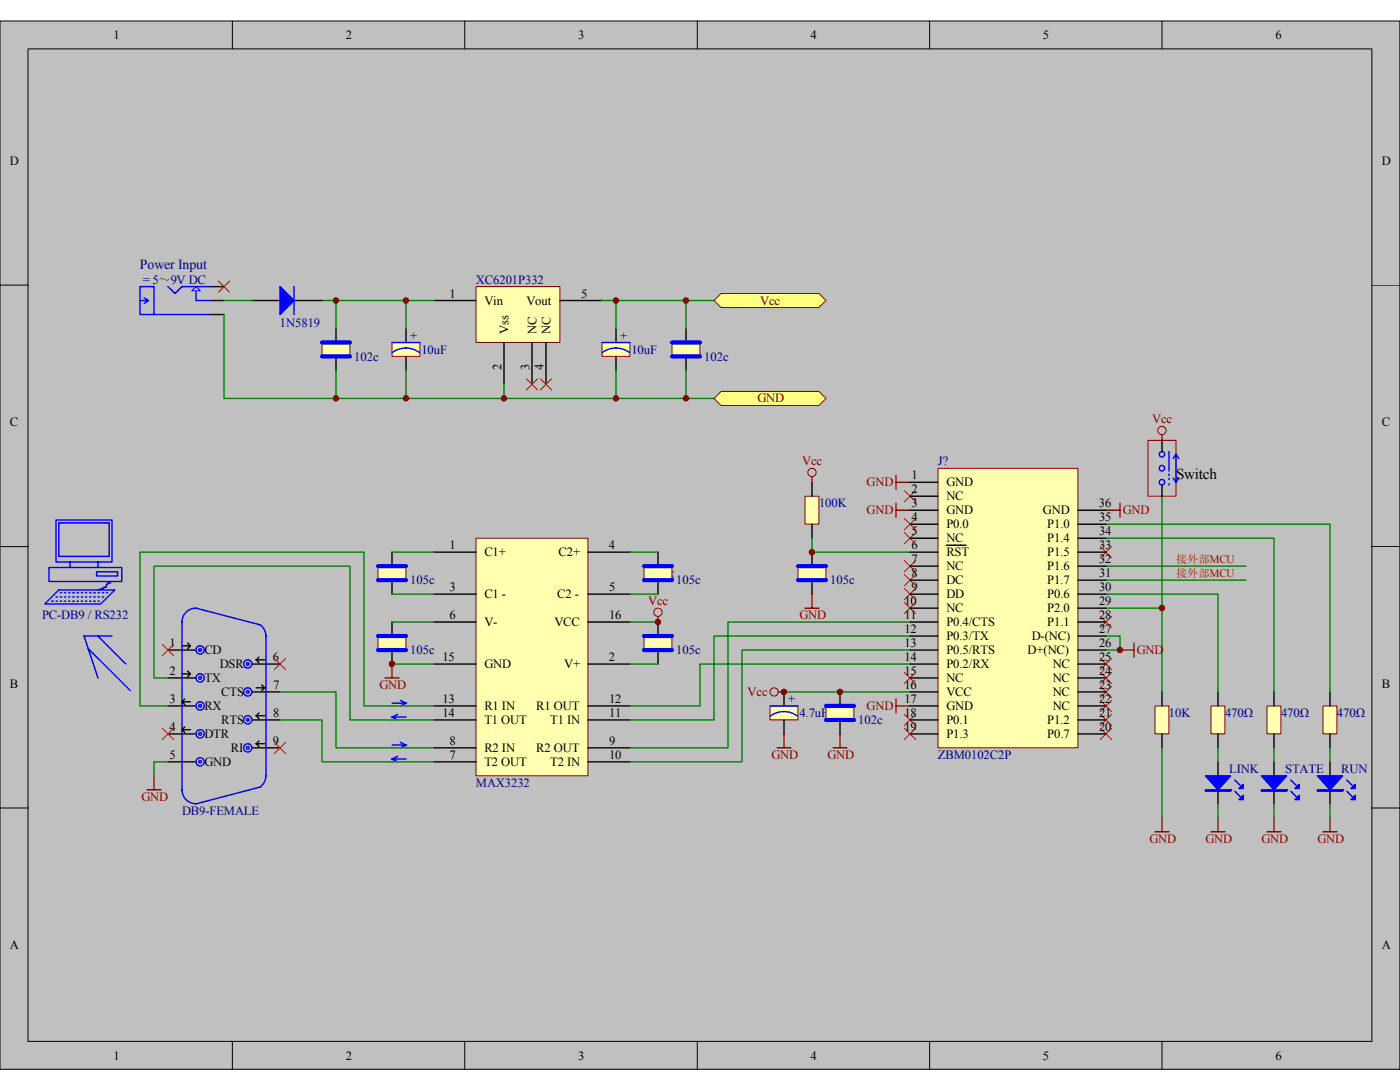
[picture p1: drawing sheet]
<svg xmlns="http://www.w3.org/2000/svg" width="279mm" height="216mm" viewBox="0 0 279 216" stroke-linecap="round" stroke-linejoin="round" font-family="sans-serif">
<path d="M0 4.2h279.4v209.2h-279.4z" fill="#c0c0c0"/>
<g fill="none" stroke="#000" stroke-width=".2">
<path d="M0 4.2h279.4v209.2h-279.4zM5.6 9.8h268.2v198h-268.2zM46.4 4.2v5.6M92.8 4.2v5.6M139.1 4.2v5.6M185.5 4.2v5.6M231.9 4.2v5.6M0 56.9h5.6M273.8 56.9h5.6M0 109.1h5.6M273.8 109.1h5.6M0 161.2h5.6"/>
<path d="M273.8 161.2h5.6M46.4 207.8v5.6M92.8 207.8v5.6M139.1 207.8v5.6M185.5 207.8v5.6M231.9 207.8v5.6"/>
</g>
<path d="M33.5 57.2l1.4 1.4 1.4-1.4h5.6M39.1 58v2h2.8M30.7 62.8v-5.6h-2.8v5.6h14M22.1 116.3h-.6v.3h-.3v.6h-.5v.2h-.6l-.3 .3h-.2" fill="none" stroke="#00f" stroke-width=".28"/>
<path d="M41.9 57.2h2.8M41.9 60h2.8M41.9 62.8h2.8" fill="none" stroke="#000" stroke-width=".28"/>
<path d="M38.3 58l.8-.8 .9 .8z" fill="#c0c0c0" stroke="#00f" stroke-width=".2"/>
<path d="M27.9 60h1.7M28.8 59.4l.8 .6M29.6 60l-.8 .5" fill="none" stroke="#00f" stroke-width=".28"/>
<path d="M95 57.2h16.7v11.1h-16.7z" fill="#ffffb0"/>
<path d="M95 57.2h16.7v11.1h-16.7z" fill="none" stroke="#800000" stroke-width=".2"/>
<path d="M86.6 60h8.4M111.8 60h8.3M100.6 68.3v8.4M106.2 68.3v8.4M109 68.3v8.4" fill="none" stroke="#000" stroke-width=".28"/>
<path d="M120.2 68.4h5.5v2.7h-5.5z" fill="#ffffb0"/>
<path d="M120.1 68.3h5.6v2.8h-5.6z" fill="none" stroke="#800000" stroke-width=".2"/>
<path d="M122.9 65.6v2.7M122.9 71.1v2.8" fill="none" stroke="#000" stroke-width=".28"/>
<path d="M120.1 68.3h5.6M120.2 70.4a4.5 4.5 0 0 1 5.4 0" fill="none" stroke="#00f" stroke-width=".28"/>
<path d="M78.3 68.4h5.5v2.7h-5.5z" fill="#ffffb0"/>
<path d="M78.2 68.3h5.6v2.8h-5.6z" fill="none" stroke="#800000" stroke-width=".2"/>
<path d="M81 65.6v2.7M81 71.1v2.8" fill="none" stroke="#000" stroke-width=".28"/>
<path d="M78.2 68.3h5.6M78.3 70.4a4.5 4.5 0 0 1 5.4 0" fill="none" stroke="#00f" stroke-width=".28"/>
<path d="M64.3 68.4h5.5v2.7h-5.5z" fill="#ffffb0"/>
<path d="M64.3 68.3h5.5v2.8h-5.5z" fill="none" stroke="#800000" stroke-width=".2"/>
<path d="M67.1 65.6v2.7M67.1 71.1v2.8" fill="none" stroke="#000" stroke-width=".28"/>
<path d="M64.3 68.3h5.5M64.3 71.1h5.5" fill="none" stroke="#00f" stroke-width=".84"/>
<path d="M134.1 68.4h5.6v2.7h-5.6z" fill="#ffffb0"/>
<path d="M134.1 68.3h5.6v2.8h-5.6z" fill="none" stroke="#800000" stroke-width=".2"/>
<path d="M136.9 65.6v2.7M136.9 71.1v2.8" fill="none" stroke="#000" stroke-width=".28"/>
<path d="M134.1 68.3h5.6M134.1 71.1h5.6" fill="none" stroke="#00f" stroke-width=".84"/>
<path d="M64.3 60h22.3M120.1 60h22.4" fill="none" stroke="#008000" stroke-width=".28"/>
<path d="M75.5 126.9h5.5v2.8h-5.5z" fill="#ffffb0"/>
<path d="M75.4 126.9h5.6v2.8h-5.6z" fill="none" stroke="#800000" stroke-width=".2"/>
<path d="M78.2 124.1v2.8M78.2 129.7v2.8" fill="none" stroke="#000" stroke-width=".28"/>
<path d="M75.4 129.7h5.6M75.4 126.9h5.6" fill="none" stroke="#00f" stroke-width=".84"/>
<path d="M128.5 126.9h5.6v2.8h-5.6z" fill="#ffffb0"/>
<g fill="none" stroke="#800000" stroke-width=".2">
<path d="M128.5 126.9h5.6v2.8h-5.6z"/>
<circle cx="131.3" cy="122.2" r=".83"/>
<circle cx="154.5" cy="138.1" r=".83"/>
</g>
<path d="M131.3 124.1v2.8M131.3 129.7v2.8" fill="none" stroke="#000" stroke-width=".28"/>
<path d="M128.5 126.9h5.6M128.5 129.7h5.6" fill="none" stroke="#00f" stroke-width=".84"/>
<path d="M178.8 94.8v2.8M178.8 96.2h2.8M178.8 100.4v2.8M178.8 101.8h2.8M220.7 101.8h2.8M223.5 100.4v2.8M76.8 135.3h2.8M78.2 132.5v2.8M131.3 123v1.1M155.3 138.1h1.2" fill="none" stroke="#800000" stroke-width=".28"/>
<path d="M79.9 139.7l1.1 .6M78.2 140.3h2.8M78.2 143.1h2.8M78.2 143.1l1.2 .6M78.2 148.7h2.8M78.2 151.5h2.8M78.2 151.5l1.2 .5M79.4 142.5l-1.2 .6M79.4 150.9l-1.2 .6M79.9 148.1l1.1 .6M81 140.3l-1.1 .6M81 148.7l-1.1 .5" fill="none" stroke="#00f" stroke-width=".28"/>
<path d="M180.5 111.9l2.2 2.2M182.7 111.9l-2.2 2.2M180.5 120.2l2.2 2.2M182.7 120.2l-2.2 2.2" fill="none" stroke="#f00" stroke-width=".2"/>
<path d="M264.1 140.9h2.7v5.5h-2.7z" fill="#ffffb0"/>
<path d="M264 140.9h2.8v5.5h-2.8z" fill="none" stroke="#800000" stroke-width=".2"/>
<path d="M50.3 60h5.6M58.7 60h5.6M265.4 138.1v2.8M265.4 146.5v2.7M265.4 152v2.8M265.4 157.6v2.8" fill="none" stroke="#000" stroke-width=".28"/>
<g fill="none" stroke="#00f" stroke-width=".28">
<path d="M58.7 57.2v5.6M9.8 113.2h14.5v2.8h-14.5zM10.3 120h.3M11.2 119.1h.3M11.2 120h.3M11.2 103.8h11.2v8.3h-11.2zM11.7 104.3h10.1v6.7h-10.1zM11.7 117.7h11.2l-2.8 2.8h-11.2zM12 118.3h.3M12 119.1h.3M12 120h.3M12.8 118.3h.3"/>
<path d="M12.8 119.1h.3M12.8 120h.3M13.7 118.3h.3M13.7 119.1h.3M13.7 120h.3M14 112.1v1.1M14.5 118.3h.3M14.5 119.1h.3M14.5 120h.3M15.4 118.3h.2M15.4 119.1h.2M15.4 120h.2"/>
<path d="M16.2 118.3h.3M16.2 119.1h.3M16.2 120h.3M17 118.3h.3M17 119.1h.3M17 120h.3M17.9 118.3h.3M17.9 119.1h.3M17.9 120h.3M18.7 118.3h.3M18.7 119.1h.3M18.7 120h.3"/>
<path d="M19.3 114.1h4.2v.8h-4.2zM19.6 112.1v1.1M19.6 118.3h.2M19.6 119.1h.2M19.6 120h.2M20.4 118.3h.3M20.4 119.1h.3M21.2 118.3h.3M268.8 157.9l1.1 1.1M268.8 155.6l1.1 1.2"/>
</g>
<g fill="#00f" stroke="#00f" stroke-width=".28">
<path d="M262.9 154.8h5l-2.5 2.8z"/>
<path d="M270.5 158.7v.9h-.9z"/>
<path d="M269.6 157.3l.9-.8v.8z"/>
<path d="M55.9 57.2l2.8 2.8-2.8 2.8z"/>
<path d="M262.9 157.6h5v.3h-5z" fill-rule="evenodd"/>
</g>
<path d="M43.6 56.1l2.2 2.2M45.8 56.1l-2.2 2.2M105.1 75.6l2.2 2.2M107.3 75.6l-2.2 2.2M107.8 75.6l2.3 2.2M110.1 75.6l-2.3 2.2M180.5 97.9l2.2 2.2M182.7 97.9l-2.2 2.2M180.5 106.3l2.2 2.2M182.7 106.3l-2.2 2.2" fill="none" stroke="#f00" stroke-width=".2"/>
<path d="M44.7 60h5.6M67.1 60v5.6M81 60v5.6M122.9 60v5.6M136.9 60v5.6M44.7 62.8v16.7h97.8M67.1 73.9v5.6M81 73.9v5.6M100.6 76.7v2.8M122.9 73.9v5.6M136.9 73.9v5.6" fill="none" stroke="#008000" stroke-width=".28"/>
<path d="M75.5 113h5.5v2.7h-5.5z" fill="#ffffb0"/>
<path d="M75.4 113h5.6v2.7h-5.6z" fill="none" stroke="#800000" stroke-width=".2"/>
<path d="M78.2 110.2v2.8M78.2 115.8v2.8" fill="none" stroke="#000" stroke-width=".28"/>
<path d="M75.4 115.8h5.6M75.4 113h5.6" fill="none" stroke="#00f" stroke-width=".84"/>
<path d="M128.5 113h5.6v2.7h-5.6z" fill="#ffffb0"/>
<path d="M128.5 113h5.6v2.7h-5.6z" fill="none" stroke="#800000" stroke-width=".2"/>
<path d="M131.3 110.2v2.8M131.3 115.8v2.8" fill="none" stroke="#000" stroke-width=".28"/>
<path d="M128.5 115.8h5.6M128.5 113h5.6" fill="none" stroke="#00f" stroke-width=".84"/>
<path d="M95 107.4h22.3v47.4h-22.3z" fill="#ffffb0"/>
<path d="M95 107.4h22.3v47.4h-22.3z" fill="none" stroke="#800000" stroke-width=".2"/>
<g fill="none" stroke="#000" stroke-width=".28">
<path d="M86.6 110.2h8.4M86.6 118.6h8.4M117.3 110.2h8.4M117.3 118.6h8.4M33.5 129.7h5.6M33.5 135.3h5.6M36.3 128.9h1.7M36.3 134.5h1.7M36.9 139.5l-.6 .5M37.4 128.3l.6 .6M37.4 133.9l.6 .6M38 128.9l-.6 .5"/>
<path d="M38 134.5l-.6 .5M50.3 132.5h5.6M50.3 138.1h5.6M51.1 131.7h1.7M51.1 131.7l.6 .5M51.1 137.2h1.7M51.7 131.1l-.6 .6M52.2 136.7l.6 .5M52.8 137.2l-.6 .6M86.6 132.5h8.4M86.6 124.1h8.4M117.3 132.5h8.4"/>
<path d="M117.3 124.1h8.4M33.5 140.9h5.6M33.5 152h5.6M33.5 146.5h5.6M36.3 140h1.7M36.3 140l.6 .6M36.3 145.6h1.7M36.3 145.6l.6 .6M36.9 145.1l-.6 .5M50.3 149.2h5.6M50.3 143.7h5.6M51.1 142.8h1.7"/>
<path d="M51.1 142.8l.6 .6M51.1 148.4h1.7M51.1 148.4l.6 .5M51.7 142.3l-.6 .5M51.7 147.8l-.6 .6M86.6 140.9h8.4M86.6 149.2h8.4M86.6 143.7h8.4M86.6 152h8.4M117.3 140.9h8.4M117.3 149.2h8.4M117.3 143.7h8.4"/>
<path d="M117.3 152h8.4"/>
</g>
<g fill="none" stroke="#008000" stroke-width=".28">
<path d="M78.2 118.6h8.4M78.2 110.2h8.4M125.7 118.6h5.6M125.7 110.2h5.6M33.5 135.3h-2.8v-22.3h39.1v30.7h16.8M55.9 138.1h11.2v11.1h19.5M78.2 124.1h8.4M78.2 132.5h8.4M125.7 124.1h5.6M125.7 132.5h5.6M181.6 132.5h-41.9v8.4h-14M181.6 126.9h-39.1v16.8h-16.8"/>
<path d="M181.6 124.1h-36.3v25.1h-19.6M181.6 129.7h-33.5v22.3h-22.4M33.5 152h-2.8v2.8M33.5 140.9h-5.6v-30.7h44.7v30.7h14M55.9 143.7h8.4v8.3h22.3"/>
</g>
<path d="M29.3 157.6h2.8M30.7 154.8v2.8" fill="none" stroke="#800000" stroke-width=".28"/>
<g fill="none" stroke="#00f" stroke-width=".28">
<path d="M17.6 129.4l8.4 8.4M19.6 126.9l5.5 5.6M22.4 126.9h-5.6l2.8 8.4M51.9 124.7a2.82 2.82 0 0 1 1.2 2.2M52 124.7l-12.9-3.4a2.76 2.76 0 0 0-2.8 2.8v33.5M53.1 126.9v27.9M36.3 157.6a2.78 2.78 0 0 0 2.8 2.8M52 157l-12.9 3.4M53.1 154.8a2.8 2.8 0 0 1-1.2 2.2"/>
<circle cx="39.9" cy="135.3" r=".28"/>
<circle cx="39.9" cy="135.3" r=".83"/>
<circle cx="39.9" cy="129.7" r=".83"/>
<circle cx="39.9" cy="129.7" r=".27"/>
<circle cx="49.4" cy="132.5" r=".83"/>
<circle cx="49.4" cy="138.1" r=".83"/>
<circle cx="49.4" cy="132.5" r=".27"/>
<circle cx="49.4" cy="138.1" r=".27"/>
<circle cx="39.9" cy="146.4" r=".28"/>
<circle cx="39.9" cy="140.9" r=".83"/>
<circle cx="39.9" cy="146.4" r=".83"/>
<circle cx="39.9" cy="152" r=".83"/>
<circle cx="39.9" cy="152" r=".27"/>
<circle cx="39.9" cy="140.9" r=".27"/>
<circle cx="49.4" cy="149.2" r=".28"/>
<circle cx="49.4" cy="143.6" r=".83"/>
<circle cx="49.4" cy="149.2" r=".83"/>
<circle cx="49.4" cy="143.6" r=".27"/>
</g>
<path d="M32.4 128.6l2.2 2.2M34.6 128.6l-2.2 2.2M54.8 131.4l2.2 2.2M57 131.4l-2.2 2.2M32.4 145.3l2.2 2.3M34.6 145.3l-2.2 2.3M54.8 148.1l2.2 2.2M57 148.1l-2.2 2.2" fill="none" stroke="#f00" stroke-width=".2"/>
<path d="M153.7 140.9h5.5v2.7h-5.5z" fill="#ffffb0"/>
<path d="M153.7 140.9h5.5v2.7h-5.5z" fill="none" stroke="#800000" stroke-width=".2"/>
<path d="M156.5 138.1v2.8M156.5 143.7v2.8" fill="none" stroke="#000" stroke-width=".28"/>
<path d="M153.7 140.9h5.6M153.7 142.9a4.5 4.5 0 0 1 5.5 0" fill="none" stroke="#00f" stroke-width=".28"/>
<path d="M164.9 140.9h5.5v2.7h-5.5z" fill="#ffffb0"/>
<path d="M164.8 140.9h5.6v2.7h-5.6z" fill="none" stroke="#800000" stroke-width=".2"/>
<path d="M167.6 138.1v2.8M167.6 143.7v2.8" fill="none" stroke="#000" stroke-width=".28"/>
<path d="M164.8 140.9h5.6M164.8 143.7h5.6" fill="none" stroke="#00f" stroke-width=".84"/>
<path d="M155.1 149.2h2.8M156.5 146.5v2.7M166.2 149.2h2.8M167.6 146.5v2.7M264 166h2.8M265.4 163.2v2.8" fill="none" stroke="#800000" stroke-width=".28"/>
<path d="M220.7 104.6h44.7v33.5M220.7 107.4h33.6v30.7M220.7 121.3h11.2v16.8" fill="none" stroke="#008000" stroke-width=".28"/>
<path d="M252.9 140.9h2.7v5.5h-2.7z" fill="#ffffb0"/>
<path d="M252.9 140.9h2.7v5.5h-2.7z" fill="none" stroke="#800000" stroke-width=".2"/>
<path d="M254.3 138.1v2.8M254.3 146.5v2.7M254.3 152v2.8M254.3 157.6v2.8" fill="none" stroke="#000" stroke-width=".28"/>
<path d="M257.6 157.9l1.1 1.1M257.6 155.6l1.1 1.2" fill="none" stroke="#00f" stroke-width=".28"/>
<g fill="#00f" stroke="#00f" stroke-width=".28">
<path d="M251.7 154.8h5.1l-2.5 2.8z"/>
<path d="M259.3 158.7v.9h-.9z"/>
<path d="M258.4 157.3l.9-.8v.8z"/>
<path d="M251.7 157.6h5.1v.3h-5.1z" fill-rule="evenodd"/>
</g>
<path d="M252.9 166h2.8M254.3 163.2v2.8" fill="none" stroke="#800000" stroke-width=".28"/>
<path d="M230.5 140.9h2.8v5.5h-2.8z" fill="#ffffb0"/>
<g fill="none" stroke="#800000" stroke-width=".2">
<path d="M229.1 87.9h5.6v11.1h-5.6zM230.5 140.9h2.8v5.5h-2.8z"/>
<circle cx="231.9" cy="85.9" r=".83"/>
</g>
<path d="M231.9 87.9v2.2M231.9 96.8v2.2M231.9 138.1v2.8M231.9 146.5v2.7" fill="none" stroke="#000" stroke-width=".28"/>
<path d="M231.9 86.7v1.2M230.5 166h2.8M231.9 163.2v2.8" fill="none" stroke="#800000" stroke-width=".28"/>
<path d="M231.9 99v22.3" fill="none" stroke="#008000" stroke-width=".28"/>
<g fill="none" stroke="#00f" stroke-width=".28">
<path d="M233.3 90.1v3.9M233.3 94.6v.2M233.3 95.4v.3M233.3 96.5v.3M234.1 95.4l.6 .8M234.7 90.7v5.5M234.7 90.7l-.6 .8M234.7 90.7l.5 .8M235.2 95.4l-.5 .8"/>
<circle cx="231.9" cy="96.2" r=".55"/>
<circle cx="231.9" cy="93.4" r=".55"/>
<circle cx="231.9" cy="90.6" r=".54"/>
</g>
<g fill="#ffff80" stroke="#800000" stroke-width=".2">
<path d="M142.5 60l1.4-1.4h19.5l1.4 1.4-1.4 1.4h-19.5z" fill-rule="evenodd"/>
<path d="M143.9 78.1h19.5l1.4 1.4-1.4 1.4h-19.5l-1.4-1.4z" fill-rule="evenodd"/>
</g>
<path d="M156.5 138.1h25.1M220.7 126.9h2.8v2.8h-2.8M231.9 149.2v14M254.3 149.2v2.8M265.4 149.2v2.8M254.3 160.4v2.8M265.4 160.4v2.8" fill="none" stroke="#008000" stroke-width=".28"/>
<path d="M178.8 139.5v2.8M223.5 129.7h2.8M226.3 128.3v2.8M178.8 140.9h2.8" fill="none" stroke="#800000" stroke-width=".28"/>
<g fill="none" stroke="#f00" stroke-width=".2">
<path d="M180.5 114.6l2.2 2.3M180.5 117.4l2.2 2.3M182.7 114.6l-2.2 2.3M182.7 117.4l-2.2 2.3M180.5 134.2l2.2 2.2M182.7 134.2l-2.2 2.2M219.6 131.4l2.2 2.2M219.6 134.2l2.2 2.2M219.6 137l2.2 2.2M219.6 139.7l2.2 2.3M221.8 131.4l-2.2 2.2M221.8 134.2l-2.2 2.2"/>
<path d="M221.8 137l-2.2 2.2M221.8 139.7l-2.2 2.3"/>
</g>
<path d="M241.7 140.9h2.8v5.5h-2.8z" fill="#ffffb0"/>
<path d="M241.7 140.9h2.8v5.5h-2.8z" fill="none" stroke="#800000" stroke-width=".2"/>
<path d="M243.1 138.1v2.8M243.1 146.5v2.7M243.1 152v2.8M243.1 157.6v2.8" fill="none" stroke="#000" stroke-width=".28"/>
<path d="M246.4 157.9l1.1 1.1M246.4 155.6l1.1 1.2" fill="none" stroke="#00f" stroke-width=".28"/>
<g fill="#00f" stroke="#00f" stroke-width=".28">
<path d="M240.6 154.8h5l-2.5 2.8z"/>
<path d="M248.1 158.7v.9h-.8z"/>
<path d="M247.3 157.3l.8-.8v.8z"/>
<path d="M240.6 157.6h5v.3h-5z" fill-rule="evenodd"/>
</g>
<path d="M241.7 166h2.8M243.1 163.2v2.8" fill="none" stroke="#800000" stroke-width=".28"/>
<path d="M220.7 118.6h22.4v19.5M220.7 113h28M220.7 115.8h28M243.1 149.2v2.8M243.1 160.4v2.8" fill="none" stroke="#008000" stroke-width=".28"/>
<path d="M160.7 99h2.7v5.6h-2.7z" fill="#ffffb0"/>
<path d="M160.7 99h2.7v5.6h-2.7z" fill="none" stroke="#800000" stroke-width=".2"/>
<path d="M162.1 96.2v2.8M162.1 104.6v2.8" fill="none" stroke="#000" stroke-width=".28"/>
<path d="M159.3 113h5.5v2.7h-5.5z" fill="#ffffb0"/>
<g fill="none" stroke="#800000" stroke-width=".2">
<path d="M159.3 113h5.5v2.7h-5.5z"/>
<circle cx="162" cy="94.3" r=".83"/>
</g>
<path d="M162.1 110.2v2.8M162.1 115.8v2.8" fill="none" stroke="#000" stroke-width=".28"/>
<path d="M159.3 113h5.5M159.3 115.8h5.5" fill="none" stroke="#00f" stroke-width=".84"/>
<path d="M162.1 95.1v1.1M162.1 118.6v2.7M160.7 121.3h2.7" fill="none" stroke="#800000" stroke-width=".28"/>
<path d="M162.1 107.4v2.8h19.5" fill="none" stroke="#008000" stroke-width=".28"/>
<g fill="none" stroke="#f00" stroke-width=".2">
<path d="M180.5 103.5l2.2 2.2M182.7 103.5l-2.2 2.2M219.6 109.1l2.2 2.2M221.8 109.1l-2.2 2.2M219.6 123l2.2 2.2M221.8 123l-2.2 2.2M180.5 142.5l2.2 2.3M180.5 145.3l2.2 2.3M182.7 142.5l-2.2 2.3M182.7 145.3l-2.2 2.3M219.6 145.3l2.2 2.3M219.6 142.5l2.2 2.3"/>
<path d="M221.8 145.3l-2.2 2.3M221.8 142.5l-2.2 2.3"/>
</g>
<path d="M187.2 93.5h27.9v55.7h-27.9z" fill="#ffffb0"/>
<path d="M187.2 93.5h27.9v55.7h-27.9z" fill="none" stroke="#800000" stroke-width=".2"/>
<g fill="none" stroke="#000" stroke-width=".28">
<path d="M181.6 96.2h5.6M181.6 99h5.6M181.6 101.8h5.6M181.6 104.6h5.6M181.6 107.4h5.6M181.6 110.2h5.6M181.6 113h5.6M181.6 115.8h5.6M181.6 118.6h5.6M188.9 108.8h3.9M215.1 101.8h5.6M215.1 104.6h5.6"/>
<path d="M215.1 107.4h5.6M215.1 110.2h5.6M215.1 113h5.6M215.1 115.8h5.6M215.1 118.6h5.6M181.6 121.3h5.6M181.6 124.1h5.6M181.6 126.9h5.6M181.6 129.7h5.6M181.6 132.5h5.6M181.6 135.3h5.6M181.6 138.1h5.6"/>
<path d="M215.1 121.3h5.6M215.1 124.1h5.6M215.1 126.9h5.6M215.1 129.7h5.6M215.1 132.5h5.6M215.1 135.3h5.6M215.1 138.1h5.6M181.6 140.9h5.6M181.6 143.7h5.6M181.6 146.5h5.6M215.1 140.9h5.6M215.1 143.7h5.6"/>
<path d="M215.1 146.5h5.6"/>
</g>
<g fill="#800000" stroke="#800000" stroke-width=".2">
<circle cx="78.2" cy="132.5" r=".55"/>
<circle cx="131.3" cy="124.1" r=".55"/>
<circle cx="156.4" cy="138.1" r=".55"/>
<circle cx="67" cy="60" r=".55"/>
<circle cx="67" cy="79.5" r=".55"/>
<circle cx="81" cy="60" r=".55"/>
<circle cx="81" cy="79.5" r=".55"/>
<circle cx="100.6" cy="79.5" r=".55"/>
<circle cx="122.9" cy="60" r=".55"/>
<circle cx="122.9" cy="79.5" r=".55"/>
<circle cx="136.9" cy="60" r=".55"/>
<circle cx="136.9" cy="79.5" r=".55"/>
<circle cx="167.6" cy="138.1" r=".55"/>
<circle cx="231.9" cy="121.3" r=".55"/>
<circle cx="223.5" cy="129.7" r=".54"/>
<circle cx="162" cy="110.2" r=".55"/>
</g>
<text font-size="3" x="234.7" y="95.5">Switch</text>
<text font-size="2.8" fill="#000080" x="27.9" y="53.7">Power Input</text>
<g font-size="2.5">
<text x="22.6" y="7.8">1</text>
<text x="69" y="7.8">2</text>
<text x="115.4" y="7.8">3</text>
<text x="161.8" y="7.8">4</text>
<text x="208.2" y="7.8">5</text>
<text x="254.5" y="7.8">6</text>
<text x="1.9" y="32.9">D</text>
<text x="275.8" y="32.9">D</text>
<text x="89.7" y="59.4">1</text>
<text x="116" y="59.4">5</text>
<text x="96.7" y="60.8">Vin</text>
<text x="105.1" y="60.8">Vout</text>
<text x="101.5" y="66.7" transform="rotate(-90 101.5 66.7)">Vss</text>
<text x="107.1" y="66.7" transform="rotate(-90 107.1 66.7)">NC</text>
<text x="109.9" y="66.7" transform="rotate(-90 109.9 66.7)">NC</text>
<text x="100.1" y="73.9" transform="rotate(-90 100.1 73.9)">2</text>
<text x="105.7" y="73.9" transform="rotate(-90 105.7 73.9)">3</text>
<text x="108.5" y="73.9" transform="rotate(-90 108.5 73.9)">4</text>
<text x="1.9" y="85">C</text>
<text x="275.8" y="85">C</text>
<text x="181.9" y="95.7">1</text>
<text x="181.9" y="98.4">2</text>
<text x="181.9" y="101.2">3</text>
<text x="188.9" y="97">GND</text>
<text x="188.9" y="99.8">NC</text>
<text x="219.3" y="101.2">36</text>
<text x="181.9" y="104">4</text>
<text x="181.9" y="106.8">5</text>
<text x="188.9" y="102.6">GND</text>
<text x="188.9" y="105.4">P0.0</text>
<text x="208.2" y="102.6">GND</text>
<text x="209" y="105.4">P1.0</text>
<text x="219.3" y="106.8">34</text>
<text x="219.3" y="104">35</text>
<text x="89.7" y="109.6">1</text>
<text x="96.7" y="111">C1+</text>
<text x="111.5" y="111">C2+</text>
<text x="121.5" y="109.6">4</text>
<text x="181.9" y="109.6">6</text>
<text x="181.9" y="112.4">7</text>
<text x="188.9" y="108.2">NC</text>
<text x="188.9" y="111">RST</text>
<text x="188.9" y="113.8">NC</text>
<text x="209" y="113.8">P1.6</text>
<text x="209" y="111">P1.5</text>
<text x="209" y="108.2">P1.4</text>
<text x="219.3" y="112.4">32</text>
<text x="219.3" y="109.6">33</text>
<text x="89.7" y="118">3</text>
<text x="96.7" y="119.4">C1 -</text>
<text x="111.2" y="119.4">C2 -</text>
<text x="121.5" y="118">5</text>
<text x="181.9" y="115.2">8</text>
<text x="181.9" y="118">9</text>
<text x="188.9" y="116.6">DC</text>
<text x="188.9" y="119.4">DD</text>
<text x="209" y="119.4">P0.6</text>
<text x="209" y="116.6">P1.7</text>
<text x="219.3" y="118">30</text>
<text x="219.3" y="115.2">31</text>
<text x="89.7" y="123.5">6</text>
<text x="96.7" y="124.9">V-</text>
<text x="110.6" y="124.9">VCC</text>
<text x="121.5" y="123.5">16</text>
<text x="180.5" y="120.8">10</text>
<text x="180.5" y="123.5">11</text>
<text x="188.9" y="122.2">NC</text>
<text x="188.9" y="124.9">P0.4/CTS</text>
<text x="209" y="124.9">P1.1</text>
<text x="209" y="122.2">P2.0</text>
<text x="219.3" y="123.5">28</text>
<text x="219.3" y="120.8">29</text>
<text x="33.8" y="129.1">1</text>
<text x="40.8" y="130.5">CD</text>
<text x="54.5" y="131.9">6</text>
<text x="88.3" y="131.9">15</text>
<text x="121.5" y="131.9">2</text>
<text x="180.5" y="126.3">12</text>
<text x="180.5" y="129.1">13</text>
<text x="180.5" y="131.9">14</text>
<text x="188.9" y="127.7">P0.3/TX</text>
<text x="188.9" y="130.5">P0.5/RTS</text>
<text x="205.1" y="130.5">D+(NC)</text>
<text x="205.9" y="127.7">D-(NC)</text>
<text x="219.3" y="126.3">27</text>
<text x="219.3" y="131.9">25</text>
<text x="219.3" y="129.1">26</text>
<text x="1.9" y="137.2">B</text>
<text x="33.8" y="134.7">2</text>
<text x="40.8" y="136.1">TX</text>
<text x="43.9" y="133.3">DSR</text>
<text x="54.5" y="137.5">7</text>
<text x="96.7" y="133.3">GND</text>
<text x="112.6" y="133.3">V+</text>
<text x="180.5" y="134.7">15</text>
<text x="180.5" y="137.5">16</text>
<text x="188.9" y="133.3">P0.2/RX</text>
<text x="188.9" y="136.1">NC</text>
<text x="210.1" y="136.1">NC</text>
<text x="210.1" y="133.3">NC</text>
<text x="219.3" y="137.5">23</text>
<text x="219.3" y="134.7">24</text>
<text x="275.8" y="137.2">B</text>
<text x="33.8" y="140.3">3</text>
<text x="40.8" y="141.7">RX</text>
<text x="44.2" y="138.9">CTS</text>
<text x="54.5" y="143.1">8</text>
<text x="88.3" y="140.3">13</text>
<text x="88.3" y="143.1">14</text>
<text x="96.7" y="141.7">R1 IN</text>
<text x="107" y="141.7">R1 OUT</text>
<text x="121.5" y="143.1">11</text>
<text x="121.5" y="140.3">12</text>
<text x="180.5" y="140.3">17</text>
<text x="180.5" y="143.1">18</text>
<text x="188.9" y="138.9">VCC</text>
<text x="188.9" y="141.7">GND</text>
<text x="210.1" y="141.7">NC</text>
<text x="210.1" y="138.9">NC</text>
<text x="219.3" y="143.1">21</text>
<text x="219.3" y="140.3">22</text>
<text x="33.8" y="145.9">4</text>
<text x="40.8" y="147.3">DTR</text>
<text x="44.2" y="144.5">RTS</text>
<text x="54.5" y="148.7">9</text>
<text x="89.7" y="148.7">8</text>
<text x="96.7" y="144.5">T1 OUT</text>
<text x="109.8" y="144.5">T1 IN</text>
<text x="121.5" y="148.7">9</text>
<text x="180.5" y="145.9">19</text>
<text x="188.9" y="144.5">P0.1</text>
<text x="188.9" y="147.3">P1.3</text>
<text x="209" y="147.3">P0.7</text>
<text x="209" y="144.5">P1.2</text>
<text x="219.3" y="145.9">20</text>
<text x="33.8" y="151.4">5</text>
<text x="40.8" y="152.8">GND</text>
<text x="46.1" y="150.1">RI</text>
<text x="89.7" y="151.4">7</text>
<text x="96.7" y="150.1">R2 IN</text>
<text x="96.7" y="152.8">T2 OUT</text>
<text x="107" y="150.1">R2 OUT</text>
<text x="109.8" y="152.8">T2 IN</text>
<text x="121.5" y="151.4">10</text>
<text x="1.9" y="189.4">A</text>
<text x="275.8" y="189.4">A</text>
<text x="22.6" y="211.4">1</text>
<text x="69" y="211.4">2</text>
<text x="115.4" y="211.4">3</text>
<text x="161.8" y="211.4">4</text>
<text x="208.2" y="211.4">5</text>
<text x="254.5" y="211.4">6</text>
</g>
<g font-size="2.5" fill="#000080">
<text x="28.5" y="56.6">= 5～9V DC</text>
<text x="95" y="56.6">XC6201P332</text>
<text x="55.9" y="65.2">1N5819</text>
<text x="70.7" y="71.9">102c</text>
<text x="81.9" y="67.8">+</text>
<text x="84.1" y="70.5">10uF</text>
<text x="123.8" y="67.8">+</text>
<text x="126" y="70.5">10uF</text>
<text x="140.5" y="71.9">102c</text>
<text x="187.2" y="92.9">J?</text>
<text x="163.4" y="101.2">100K</text>
<text x="81.9" y="116.6">105c</text>
<text x="135" y="116.6">105c</text>
<text x="165.7" y="116.6">105c</text>
<text x="8.4" y="123.5">PC-DB9 / RS232</text>
<text x="81.9" y="130.5">105c</text>
<text x="135" y="130.5">105c</text>
<text x="157.3" y="140.3">+</text>
<text x="159.5" y="143.1">4.7uF</text>
<text x="233.3" y="143.1">10K</text>
<text x="244.5" y="143.1">470Ω</text>
<text x="255.7" y="143.1">470Ω</text>
<text x="266.8" y="143.1">470Ω</text>
<text x="171.3" y="144.5">102c</text>
<text x="187.2" y="151.4">ZBM0102C2P</text>
<text x="245.3" y="154.2">LINK</text>
<text x="256.5" y="154.2">STATE</text>
<text x="267.7" y="154.2">RUN</text>
<text x="95" y="157">MAX3232</text>
<text x="36.3" y="162.6">DB9-FEMALE</text>
</g>
<g font-size="2.5" fill="#800000">
<text x="151.7" y="60.8">Vcc</text>
<text x="151.2" y="80.3">GND</text>
<text x="230" y="84.5">Vcc</text>
<text x="160.1" y="92.9">Vcc</text>
<text x="173" y="97">GND</text>
<text x="173" y="102.6">GND</text>
<text x="224.1" y="102.6">GND</text>
<text x="129.4" y="120.8">Vcc</text>
<text x="159.5" y="123.5">GND</text>
<text x="226.9" y="130.5">GND</text>
<text x="75.7" y="137.5">GND</text>
<text x="149.2" y="138.9">Vcc</text>
<text x="173" y="141.7">GND</text>
<text x="153.9" y="151.4">GND</text>
<text x="165.1" y="151.4">GND</text>
<text x="28.2" y="159.8">GND</text>
<text x="229.4" y="168.2">GND</text>
<text x="240.6" y="168.2">GND</text>
<text x="251.7" y="168.2">GND</text>
<text x="262.9" y="168.2">GND</text>
</g>
<g font-size="2.2" fill="#bf0000">
<text x="234.7" y="112.4">接外部MCU</text>
<text x="234.7" y="115.2">接外部MCU</text>
</g>
<text font-size="2.2" fill="#000080" x="131.3" y="115.5">SPK</text>
</svg>
